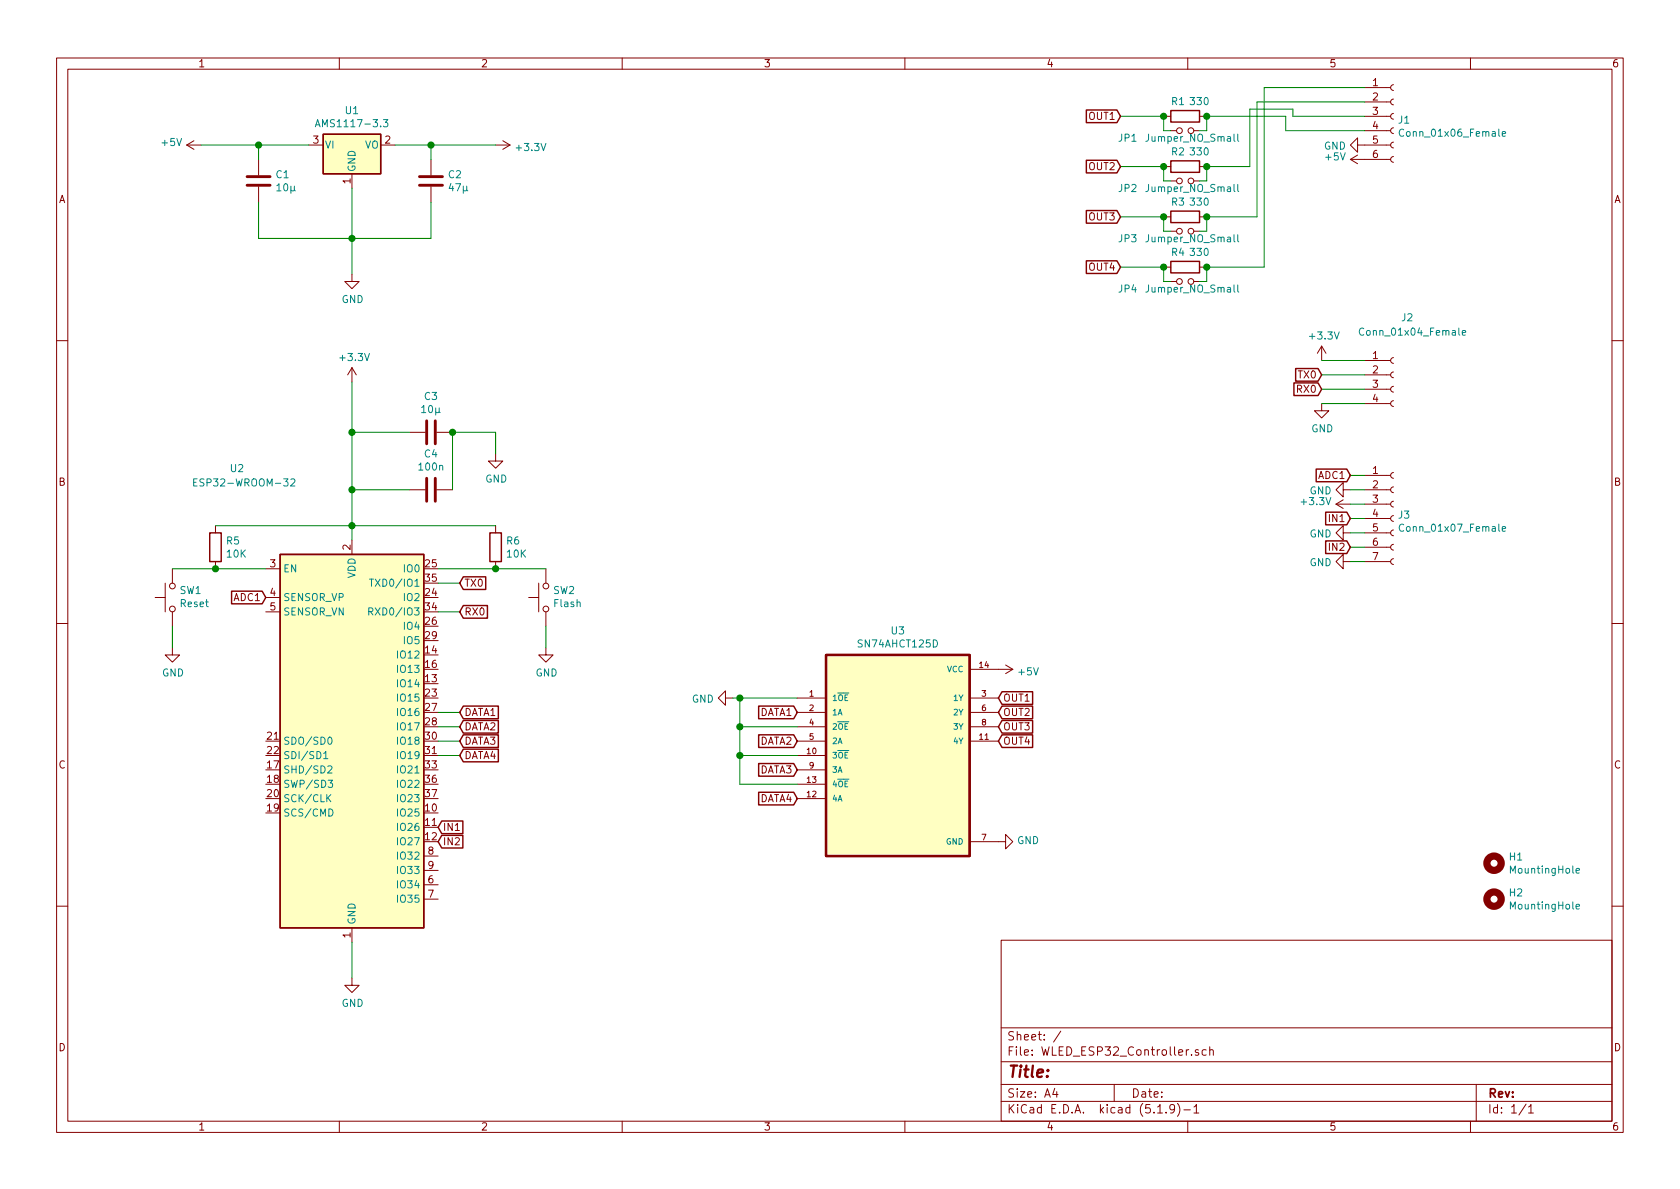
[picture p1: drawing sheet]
<svg xmlns="http://www.w3.org/2000/svg" width="297mm" height="210mm" viewBox="0 0 297 210" stroke-linecap="round" stroke-linejoin="round" font-family="sans-serif">
<g fill="none" stroke="#840000" stroke-width=".18">
<path d="M10 10.3h277v189.9h-277zM12 12.2h273v186.1h-273zM60 10.3v1.9M110 10.3v1.9M160 10.3v1.9M210 10.3v1.9M241.3 18h4.6M241.3 15.5h4.6M246.4 17.5l-.3 .1-.2 .4 .1 .3 .4 .2M246.4 15l-.3 .1-.2 .3 .1 .4 .4 .2M260 10.3v1.9M33 25.6h2.6"/>
<path d="M33 25.6l1.3 .8M34.3 24.9l-1.3 .7M45.7 28.2v2.8M45.7 33v2.8M54.6 25.6h2.5M62.2 30.7v2.6M67.3 25.6h2.5M76.2 28.2v2.8M76.2 33v2.8M87.6 25.6h2.6M88.9 24.9l1.3 .7M90.2 25.6l-1.3 .8"/>
<path d="M205.7 20.6h1.3M205.7 38.3h1.3M205.7 29.5h1.3M207 23.1h1M207 32h1M211.1 23.1h1M211.1 32h1M212.1 20.6h1.3M212.1 38.3h1.3M212.1 29.5h1.3M238.8 28.2h7.1M238.8 28.2l1.2 .8"/>
<path d="M240 25.6v-1.2l-1.2 1.2 1.2 1.3v-1.3h5.9M240 27.4l-1.2 .8M241.3 23.1h4.6M241.3 20.6h4.6M246.4 27.7l-.3 .1-.2 .3 .1 .4 .4 .2M246.4 25.1l-.3 .1-.2 .4 .1 .4 .4 .2M246.4 22.6l-.3 .1-.2 .3 .1 .4 .4 .2M246.4 20.1l-.3 .1-.2 .3 .1 .4 .4 .2M62.2 48.5v1.3h1.3l-1.3 1.2-1.2-1.2h1.2M205.7 47.2h1.3M207 49.8h1M207 40.9h1"/>
<path d="M211.1 49.8h1M211.1 40.9h1M212.1 47.2h1.3M10 60.2h2M62.2 65l-.7 1.3M62.2 65v2.6M62.2 65l.8 1.3M72.4 76.4h2.8M77.2 76.4h2.8M233.7 71.4v1.2h1.2l-1.2 1.3-1.3-1.3h1.3M233.7 61.2l-.8 1.3M233.7 61.2v2.5"/>
<path d="M233.7 61.2l.7 1.3M241.3 71.4h4.6M241.3 68.8h4.6M241.3 66.3h4.6M241.3 63.7h4.6M246.4 70.9l-.3 .1-.2 .3 .1 .4 .4 .2M246.4 68.3l-.3 .1-.2 .4 .1 .3 .4 .2M246.4 65.8l-.3 .1-.2 .3 .1 .4 .4 .2M246.4 63.2l-.3 .1-.2 .4 .1 .4 .4 .2M285 60.2h2M38.1 93v1.2M38.1 99.3v1.3"/>
<path d="M62.2 95.5v2.5M72.4 86.6h2.8M77.2 86.6h2.8M87.6 80.3v1.2h1.3l-1.3 1.3-1.2-1.3h1.2M87.6 93v1.2M87.6 99.3v1.3M236.2 89.1l1.3 .8M236.2 89.1h2.6M237.5 86.6v-1.3l-1.3 1.3 1.3 1.3v-1.3h1.3M237.5 94.2v-1.2l-1.3 1.2 1.3 1.3v-1.3h1.3M237.5 99.3v-1.3l-1.3 1.3 1.3 1.3v-1.3h1.3M237.5 88.4l-1.3 .7"/>
<path d="M241.3 89.1h4.6M241.3 86.6h4.6M241.3 99.3h4.6M241.3 96.8h4.6M241.3 94.2h4.6M241.3 91.7h4.6M241.3 84.1h4.6M246.4 98.8l-.3 .1-.2 .3 .1 .4 .4 .2M246.4 96.3l-.3 .1-.2 .3 .1 .4 .4 .2M246.4 93.7l-.3 .1-.2 .4 .1 .3 .4 .2M246.4 91.2l-.3 .1-.2 .3 .1 .4 .4 .2M246.4 88.6l-.3 .1-.2 .4 .1 .4 .4 .2"/>
<path d="M246.4 86.1l-.3 .1-.2 .3 .1 .4 .4 .2M246.4 83.6l-.3 .1-.2 .3 .1 .4 .4 .2M10 110.3h2M27.4 105.7h1.8M29.2 103.1v5.1M30.5 114.5v1.3h1.2l-1.2 1.3-1.3-1.3h1.3M30.5 100.6v2.5M30.5 108.2v2.5M47 105.7h2.5M47 100.6h2.5M47 108.2h2.5M93.5 105.7h1.7"/>
<path d="M95.2 103.1v5.1M96.5 114.5v1.3h1.3l-1.3 1.3-1.3-1.3h1.3M96.5 100.6v2.5M96.5 108.2v2.5M171.4 118.4h7.7M177.8 117.6l1.3 .8M179.1 118.4l-1.3 .7M285 110.3h2M128.3 123.4v-1.2l-1.3 1.2 1.3 1.3v-1.3h1.2M141 123.4h5M141 126h5M141 128.5h5"/>
<path d="M141 131.1h5M141 133.6h5M141 136.1h5M141 138.7h5M171.4 123.4h5.1M171.4 126h5.1M171.4 128.5h5.1M171.4 131.1h5.1M74.9 156.5h2.6M74.9 159h2.6M74.9 151.4h2.6M74.9 153.9h2.6"/>
<path d="M141 141.2h5M171.4 148.8h6.4v-1.2l1.3 1.2-1.3 1.3v-1.3M10 160.2h2M62.2 173v1.2h1.3l-1.3 1.3-1.2-1.3h1.2M62.2 164.1v2.5M177 166.3h108v32h-108zM285 160.2h2M60 198.3v1.9M110 198.3v1.9M160 198.3v1.9M177 194.8h108M177 191.8h108"/>
<path d="M177 187.8h108M177 181.8h108M186.5 192.5l-.4 1h1M186.8 193v1M187.6 182.3l-1.3 2M197 191.8v3M204.7 196.8h.8M206.2 196.7v.1M207.7 196l-.1 .1a.48 .48 0 0 1-.6 .1l-.2-.2 .2-.6a.48 .48 0 0 1 .6 .1 1.27 1.27 0 0 1-.2 1.2l-.4 .1M208.2 195.1a1.71 1.71 0 0 1 0 2.3M209.3 196.3h1.2M210 198.3v1.9"/>
<path d="M211.1 195.8l.4-.5v1.5M211.1 196.8h.9M211.9 185.7l-.4-.1-.2 .2 .1 .2 .5 .2v.3h-.6M213.3 185.7l-.5-.1-.3 .3 .1 .6 .2 .1 .5-.1M213.9 185.7l.2-.1 .4 .1v.9M213.9 185.1v1.5M260 198.3v1.9M261 191.8v6.5M269.8 195.2l-1.2 2M270.3 195.8l.4-.5v1.5M270.3 196.8h.8"/>
<circle cx="208.5" cy="23.1" r=".51"/>
<circle cx="208.5" cy="32" r=".51"/>
<circle cx="210.6" cy="32" r=".51"/>
<circle cx="210.6" cy="23.1" r=".51"/>
<circle cx="208.5" cy="49.8" r=".51"/>
<circle cx="208.5" cy="40.9" r=".51"/>
<circle cx="210.6" cy="49.8" r=".51"/>
<circle cx="210.6" cy="40.9" r=".51"/>
<circle cx="30.5" cy="103.6" r=".51"/>
<circle cx="30.5" cy="107.7" r=".51"/>
<circle cx="96.5" cy="107.7" r=".51"/>
<circle cx="96.5" cy="103.6" r=".51"/>
</g>
<g fill="none" stroke="#008484" stroke-width=".18">
<path d="M55.8 22.4l.4-1.2 .4 1.2M55.9 22.1h.6M67.8 21.2h.8l-.5 .4 .4 .2 .1 .4-.3 .2-.5-.1M218.8 32.6v1.1l.2 .2M218.8 23.7v1.1l.2 .2M248.2 23a.6 .6 0 0 0-.8 .4 .6 .6 0 0 0 .6 .7l.2-.1M265.6 23.7l.6-.1-.1-.3h-.3l-.2 .1 .1 .6h.4M218.8 50.4v1.1l.2 .2M218.8 41.5v1.1l.2 .2M241.1 58.1a.6 .6 0 0 0-.8 .5 .6 .6 0 0 0 .6 .7l.2-.1M258.5 58.8l.7-.1-.1-.2-.4-.1-.2 .2 .1 .6h.5M34.2 85.3h.5"/>
<path d="M34.8 84.7h-.6v1.2h.6M51.4 84.8l.5-.1 .2 .3v.2l-.7 .7h.7M248.2 92.8a.6 .6 0 0 0-.8 .4 .6 .6 0 0 0 .6 .7l.2-.1M265.6 93.5l.6-.1-.1-.2-.3-.1-.2 .2 .1 .6h.4M65.2 108.1h.6l.1-.2v-.3l-.2-.1h-.5v1.3M65.3 102.4h.7M65.5 108.1l.4 .7M65.7 102.4v1.3M57.2 133.2l.4-.3v1.3M57.2 134.2h.8M58 135.6l.4-.2 .3 .4-.8 .9h.8M58 138h.8l-.4 .4 .4 .2-.1 .6h-.5l-.2-.1"/>
<path d="M58.1 130.5l.2-.2a.67 .67 0 0 1 .4 .7 .67 .67 0 0 1-.4 .6l-.3-.2v-.3zM58 141.1l.5 .7M58.1 143a.64 .64 0 0 1 .8 .7 .64 .64 0 0 1-.8 .6zM58.5 140.5l-.7 .7M278.7 154l.6-.1-.1-.3h-.3l-.2 .1v.7h.5M278.7 160.3l.6-.1-.1-.2-.3-.1-.2 .2v.6h.5"/>
</g>
<g fill="none" stroke="#840000" stroke-width=".25">
<path d="M192.1 19.5h5.4l.6 1.1-.6 1.1h-5.4zM207 19.6h5.1v2h-5.1zM57.1 23.7h10.2v7h-10.2zM192.1 28.3h5.4l.6 1.2-.6 1.1h-5.4zM192.1 37.2h5.4l.6 1.1-.6 1.2h-5.4zM207 37.3h5.1v2.1h-5.1zM207 28.4h5.1v2.1h-5.1zM192.1 46.1h5.4l.6 1.1-.6 1.2h-5.4zM207 46.2h5.1v2.1h-5.1zM228.8 67.7h4.2l.7 1.1-.7 1.1h-4.2zM229.1 65.2h3.9l.7 1.1-.7 1.1h-3.9zM37.1 94.2h2v5.1h-2z"/>
<path d="M49.5 98h25.4v66.1h-25.4zM86.6 94.2h2v5.1h-2zM232.7 83h5.4l.7 1.1-.7 1.1h-5.4zM234.4 95.7h3.7l.7 1.1-.7 1.1h-3.7zM234.4 90.6h3.7l.7 1.1-.7 1.1h-3.7zM40.9 104.5h5.5l.6 1.2-.6 1.1h-5.5zM81.9 102h4v2.2h-4l-.6-1.1zM81.9 107.1h4.3v2.2h-4.3l-.6-1.1zM81.9 132.5h6.2v2.2h-6.2l-.6-1.1zM81.9 129.9h6.2v2.3h-6.2l-.6-1.1zM81.9 127.4h6.2v2.2h-6.2l-.6-1.1zM81.9 124.9h6.2v2.2h-6.2l-.6-1.1z"/>
<path d="M134.1 135h6.2l.7 1.1-.7 1.2h-6.2zM134.1 129.9h6.2l.7 1.2-.7 1.1h-6.2zM134.1 124.9h6.2l.7 1.1-.7 1.1h-6.2zM177.2 122.3h5.4v2.3h-5.4l-.7-1.2zM177.2 129.9h5.4v2.3h-5.4l-.7-1.1zM177.2 127.4h5.4v2.2h-5.4l-.7-1.1zM177.2 124.9h5.4v2.2h-5.4l-.7-1.1zM78.1 147.7h3.7v2.3h-3.7l-.6-1.2zM78.1 145.2h3.7v2.2h-3.7l-.6-1.1zM134.1 140.1h6.2l.7 1.1-.7 1.1h-6.2z"/>
</g>
<path d="M43.7 32.8h4.1M43.7 31.2h4.1M74.2 32.8h4M74.2 31.2h4M75.4 74.4v4.1M77 74.4v4.1M75.4 84.6v4M77 84.6v4" fill="none" stroke="#840000" stroke-width=".51"/>
<g fill="none" stroke="#840000" stroke-width="1.3">
<circle cx="264.2" cy="152.6" r="1.27"/>
<circle cx="264.2" cy="159" r="1.27"/>
</g>
<g fill="#ffffc2" stroke="#ffffc2" stroke-width=".18">
<path d="M49.5 98h25.4v66.1h-25.4z"/>
<path d="M146 115.8h25.4v35.6h-25.4z"/>
<path d="M57.1 23.7h10.2v7h-10.2z"/>
</g>
<path d="M146 115.8h25.4v35.6h-25.4z" fill="none" stroke="#840000" stroke-width=".41"/>
<g fill="none" stroke="#008400" stroke-width=".18">
<path d="M241.3 18h-19.1v20.3h-8.8v2.6h-1.3M241.3 15.5h-17.8v31.7h-10.1v2.6h-1.3M35.6 25.6h19M45.7 35.8v6.4h30.5v-6.4M45.7 25.6v2.6M62.2 33.3v15.2M69.8 25.6h17.8M76.2 25.6v2.6M198.1 38.3h7.6v2.6h1.3M198.1 20.6h7.6v2.5h1.3M198.1 29.5h7.6v2.5h1.3M212.1 23.1h1.3v-2.5h13.9v2.5h14"/>
<path d="M241.3 20.6h-12.7v-1.3h-7.6v10.2h-7.6v2.5h-1.3M198.1 47.2h7.6v2.6h1.3M62.2 76.4h10.2M62.2 67.6v27.9M233.7 63.7h7.6M233.7 71.4h7.6M233.7 66.3h7.6M233.7 68.8h7.6M38.1 93h49.5M62.2 86.6h10.2M87.6 80.3v-3.9h-7.6v10.2M238.8 99.3h2.5"/>
<path d="M238.8 96.8h2.5M238.8 94.2h2.5M238.8 84.1h2.5M238.8 86.6h2.5M238.8 89.1h2.5M238.8 91.7h2.5M30.5 110.7v3.8M30.5 100.6h16.5M77.5 100.6h19M77.5 108.2h3.8M77.5 103.1h3.8M96.5 110.7v3.8"/>
<path d="M77.5 133.6h3.8M77.5 128.5h3.8M77.5 131.1h3.8M77.5 126h3.8M129.5 123.4h11.5M130.8 123.4v15.3h10.2M130.8 133.6h10.2M130.8 128.5h10.2M62.2 166.6v6.4"/>
</g>
<g fill="#008400" stroke="#008400" stroke-width=".25">
<circle cx="205.7" cy="29.5" r=".51"/>
<circle cx="62.2" cy="42.2" r=".51"/>
<circle cx="213.4" cy="38.3" r=".51"/>
<circle cx="213.4" cy="47.2" r=".51"/>
<circle cx="62.2" cy="86.6" r=".51"/>
<circle cx="130.8" cy="133.6" r=".51"/>
<circle cx="76.2" cy="25.6" r=".51"/>
<circle cx="87.6" cy="100.6" r=".51"/>
<circle cx="130.8" cy="128.5" r=".51"/>
<circle cx="213.4" cy="29.5" r=".51"/>
<circle cx="205.7" cy="20.6" r=".51"/>
<circle cx="130.8" cy="123.4" r=".51"/>
<circle cx="205.7" cy="38.3" r=".51"/>
<circle cx="205.7" cy="47.2" r=".51"/>
<circle cx="62.2" cy="76.4" r=".51"/>
<circle cx="38.1" cy="100.6" r=".51"/>
<circle cx="213.4" cy="20.6" r=".51"/>
<circle cx="62.2" cy="93" r=".51"/>
<circle cx="80" cy="76.4" r=".51"/>
<circle cx="45.7" cy="25.6" r=".51"/>
</g>
<text font-size="2.8" fill="#840000" x="178" y="190.5">Title:</text>
<g font-size="2.1" fill="#840000">
<text x="178" y="184">Sheet: /</text>
<text x="178" y="186.7">File: WLED_ESP32_Controller.sch</text>
<text x="178" y="196.9">KiCad E.D.A. kicad (5.1.9)-1</text>
<text x="178" y="194.1">Size: A4</text>
<text x="200" y="194.1">Date:</text>
<text x="263" y="194.1">Rev:</text>
<text x="263" y="196.9">Id: 1/1</text>
</g>
<g font-size="1.8" fill="#840000">
<text x="35" y="11.9">1</text>
<text x="85" y="11.9">2</text>
<text x="135" y="11.9">3</text>
<text x="185" y="11.9">4</text>
<text x="235" y="11.9">5</text>
<text x="285" y="11.9">6</text>
<text x="242.7" y="15.2">1</text>
<text x="242.7" y="17.8">2</text>
<text x="192.6" y="21.2">OUT1</text>
<text x="242.7" y="20.3">3</text>
<text x="242.7" y="22.9">4</text>
<text x="55.4" y="25.4">3</text>
<text x="68.1" y="25.4">2</text>
<text x="242.7" y="25.4">5</text>
<text x="242.7" y="27.9">6</text>
<text x="10.4" y="35.9">A</text>
<text x="62" y="32.5" transform="rotate(-90 62 32.5)">1</text>
<text x="192.6" y="30.1">OUT2</text>
<text x="285.4" y="35.9">A</text>
<text x="192.6" y="39">OUT3</text>
<text x="192.6" y="47.9">OUT4</text>
<text x="242.7" y="63.5">1</text>
<text x="229.5" y="69.5">RX0</text>
<text x="229.6" y="66.9">TX0</text>
<text x="242.7" y="66">2</text>
<text x="242.7" y="68.6">3</text>
<text x="242.7" y="71.1">4</text>
<text x="242.7" y="83.8">1</text>
<text x="10.4" y="85.9">B</text>
<text x="233.1" y="84.7">ADC1</text>
<text x="242.7" y="86.4">2</text>
<text x="242.7" y="88.9">3</text>
<text x="285.4" y="85.9">B</text>
<text x="235.2" y="92.3">IN1</text>
<text x="242.7" y="91.4">4</text>
<text x="242.7" y="94">5</text>
<text x="47.8" y="100.3">3</text>
<text x="62" y="97.3" transform="rotate(-90 62 97.3)">2</text>
<text x="75.2" y="100.3">25</text>
<text x="235.2" y="97.4">IN2</text>
<text x="242.7" y="96.5">6</text>
<text x="242.7" y="99.1">7</text>
<text x="41.4" y="106.3">ADC1</text>
<text x="47.8" y="105.4">4</text>
<text x="47.8" y="107.9">5</text>
<text x="75.2" y="105.4">24</text>
<text x="75.2" y="107.9">34</text>
<text x="75.2" y="102.9">35</text>
<text x="82.1" y="103.8">TX0</text>
<text x="75.2" y="110.5">26</text>
<text x="75.2" y="113">29</text>
<text x="82.1" y="108.8">RX0</text>
<text x="75.2" y="115.6">14</text>
<text x="75.2" y="118.1">16</text>
<text x="75.2" y="120.6">13</text>
<text x="75.2" y="123.2">23</text>
<text x="75.2" y="125.7">27</text>
<text x="177.3" y="124.1">OUT1</text>
<text x="47.3" y="130.8">21</text>
<text x="75.2" y="128.3">28</text>
<text x="75.2" y="130.8">30</text>
<text x="82.1" y="131.7">DATA3</text>
<text x="82.1" y="129.2">DATA2</text>
<text x="82.1" y="126.6">DATA1</text>
<text x="134.3" y="131.7">DATA2</text>
<text x="134.3" y="126.6">DATA1</text>
<text x="177.3" y="131.7">OUT4</text>
<text x="177.3" y="129.2">OUT3</text>
<text x="177.3" y="126.6">OUT2</text>
<text x="10.4" y="135.9">C</text>
<text x="47.3" y="135.9">17</text>
<text x="47.3" y="133.3">22</text>
<text x="75.2" y="133.3">31</text>
<text x="75.2" y="135.9">33</text>
<text x="82.1" y="134.2">DATA4</text>
<text x="134.3" y="136.8">DATA3</text>
<text x="285.4" y="135.9">C</text>
<text x="47.3" y="138.4">18</text>
<text x="47.3" y="143.5">19</text>
<text x="47.3" y="141">20</text>
<text x="75.2" y="143.5">10</text>
<text x="75.2" y="138.4">36</text>
<text x="75.2" y="141">37</text>
<text x="134.3" y="141.9">DATA4</text>
<text x="75.2" y="146">11</text>
<text x="75.2" y="148.6">12</text>
<text x="78.3" y="149.5">IN2</text>
<text x="78.3" y="146.9">IN1</text>
<text x="75.7" y="151.1">8</text>
<text x="75.7" y="153.7">9</text>
<text x="75.7" y="156.2">6</text>
<text x="75.7" y="158.7">7</text>
<text x="62" y="165.8" transform="rotate(-90 62 165.8)">1</text>
<text x="10.4" y="185.9">D</text>
<text x="285.4" y="185.9">D</text>
<text x="35" y="199.9">1</text>
<text x="85" y="199.9">2</text>
<text x="135" y="199.9">3</text>
<text x="185" y="199.9">4</text>
<text x="235" y="199.9">5</text>
<text x="285" y="199.9">6</text>
</g>
<g font-size="1.8" fill="#008484">
<text x="56.8" y="22.5">AMS1117-3.3</text>
<text x="61.1" y="20.2">U1</text>
<text x="207.2" y="18.6">R1</text>
<text x="210.6" y="18.6">330</text>
<text x="247.3" y="21.9">J1</text>
<text x="28.7" y="25.8">+5V</text>
<text x="57.4" y="26.3">VI</text>
<text x="64.5" y="26.3">VO</text>
<text x="91.5" y="26.7">+3.3V</text>
<text x="197.8" y="25.1">JP1</text>
<text x="203" y="25.1">Jumper_NO_Small</text>
<text x="207.2" y="27.5">R2</text>
<text x="210.6" y="27.5">330</text>
<text x="234.1" y="26.5">GND</text>
<text x="234.4" y="28.4">+5V</text>
<text x="248.1" y="24.2">Conn_01x06_Female</text>
<text x="48.8" y="31.5">C1</text>
<text x="49.1" y="33.8">10µ</text>
<text x="62.9" y="30.5" transform="rotate(-90 62.9 30.5)">GND</text>
<text x="79.3" y="31.5">C2</text>
<text x="79.6" y="33.8">47µ</text>
<text x="197.8" y="34">JP2</text>
<text x="203" y="34">Jumper_NO_Small</text>
<text x="207.2" y="36.4">R3</text>
<text x="210.6" y="36.4">330</text>
<text x="197.8" y="42.8">JP3</text>
<text x="203" y="42.8">Jumper_NO_Small</text>
<text x="207.2" y="45.3">R4</text>
<text x="210.6" y="45.3">330</text>
<text x="60.4" y="53.6">GND</text>
<text x="197.8" y="51.7">JP4</text>
<text x="203" y="51.7">Jumper_NO_Small</text>
<text x="241" y="59.4">Conn_01x04_Female</text>
<text x="247.9" y="56.8">J2</text>
<text x="60.3" y="63.8">+3.3V</text>
<text x="231.7" y="60">+3.3V</text>
<text x="75.1" y="70.7">C3</text>
<text x="74.7" y="73">10µ</text>
<text x="231.9" y="76.4">GND</text>
<text x="40.8" y="83.5">U2</text>
<text x="74.2" y="83.2">100n</text>
<text x="75.1" y="80.9">C4</text>
<text x="35.3" y="86">ESP32-WROOM-32</text>
<text x="85.8" y="85.3">GND</text>
<text x="230.3" y="89.3">+3.3V</text>
<text x="231.5" y="87.4">GND</text>
<text x="231.5" y="95">GND</text>
<text x="247.3" y="91.7">J3</text>
<text x="248.1" y="94">Conn_01x07_Female</text>
<text x="40.1" y="96.3">R5</text>
<text x="40.2" y="98.6">10K</text>
<text x="50" y="101.2">EN</text>
<text x="71.6" y="101.2">IO0</text>
<text x="89.6" y="96.3">R6</text>
<text x="89.7" y="98.6">10K</text>
<text x="231.5" y="100.1">GND</text>
<text x="31.8" y="105">SW1</text>
<text x="32" y="107.4">Reset</text>
<text x="50" y="106.3">SENSOR_VP</text>
<text x="62.9" y="102.3" transform="rotate(-90 62.9 102.3)">VDD</text>
<text x="66.5" y="103.8">TXD0/IO1</text>
<text x="71.6" y="106.3">IO2</text>
<text x="97.8" y="105">SW2</text>
<text x="98" y="107.4">Flash</text>
<text x="50" y="108.8">SENSOR_VN</text>
<text x="66.4" y="108.8">RXD0/IO3</text>
<text x="71.6" y="111.4">IO4</text>
<text x="71.6" y="113.9">IO5</text>
<text x="157.6" y="112.2">U3</text>
<text x="28.7" y="119.6">GND</text>
<text x="70.6" y="116.5">IO12</text>
<text x="70.6" y="119">IO13</text>
<text x="94.7" y="119.6">GND</text>
<text x="152" y="114.5">SN74AHCT125D</text>
<text x="180.2" y="119.4">+5V</text>
<text x="70.6" y="121.5">IO14</text>
<text x="70.6" y="124.1">IO15</text>
<text x="122.3" y="124.3">GND</text>
<text x="50" y="131.7">SDO/SD0</text>
<text x="70.6" y="126.6">IO16</text>
<text x="70.6" y="129.2">IO17</text>
<text x="70.6" y="131.7">IO18</text>
<text x="50" y="136.8">SHD/SD2</text>
<text x="50" y="134.2">SDI/SD1</text>
<text x="70.6" y="134.2">IO19</text>
<text x="70.6" y="136.8">IO21</text>
<text x="50" y="139.3">SWP/SD3</text>
<text x="50" y="141.9">SCK/CLK</text>
<text x="70.6" y="139.3">IO22</text>
<text x="70.6" y="141.9">IO23</text>
<text x="50" y="144.4">SCS/CMD</text>
<text x="70.6" y="144.4">IO25</text>
<text x="70.6" y="146.9">IO26</text>
<text x="70.6" y="149.5">IO27</text>
<text x="179.8" y="149.3">GND</text>
<text x="70.6" y="152">IO32</text>
<text x="70.6" y="154.6">IO33</text>
<text x="266.9" y="152.2">H1</text>
<text x="267.3" y="154.5">MountingHole</text>
<text x="70.6" y="157.1">IO34</text>
<text x="70.6" y="159.6">IO35</text>
<text x="266.9" y="158.5">H2</text>
<text x="267.3" y="160.8">MountingHole</text>
<text x="62.9" y="163.6" transform="rotate(-90 62.9 163.6)">GND</text>
<text x="60.4" y="178">GND</text>
</g>
<g font-size="1.4" fill="#008484">
<text x="167.4" y="118.9">VCC</text>
<text x="147.1" y="123.9">1OE</text>
<text x="168.7" y="123.9">1Y</text>
<text x="147.1" y="126.5">1A</text>
<text x="147.1" y="129">2OE</text>
<text x="147.1" y="131.6">2A</text>
<text x="168.7" y="126.5">2Y</text>
<text x="168.7" y="129">3Y</text>
<text x="168.7" y="131.6">4Y</text>
<text x="147.1" y="134.1">3OE</text>
<text x="147.1" y="136.6">3A</text>
<text x="147.1" y="139.2">4OE</text>
<text x="147.1" y="141.7">4A</text>
<text x="167.3" y="149.3">GND</text>
</g>
<g font-size="1.4" fill="#840000">
<text x="173.2" y="118.1">14</text>
<text x="143.1" y="123.2">1</text>
<text x="143.1" y="125.7">2</text>
<text x="173.6" y="123.2">3</text>
<text x="173.6" y="125.7">6</text>
<text x="143.1" y="128.3">4</text>
<text x="143.1" y="130.8">5</text>
<text x="173.2" y="130.8">11</text>
<text x="173.6" y="128.3">8</text>
<text x="142.7" y="133.3">10</text>
<text x="143.1" y="135.9">9</text>
<text x="142.7" y="138.4">13</text>
<text x="142.7" y="141">12</text>
<text x="173.6" y="148.6">7</text>
</g>
</svg>
